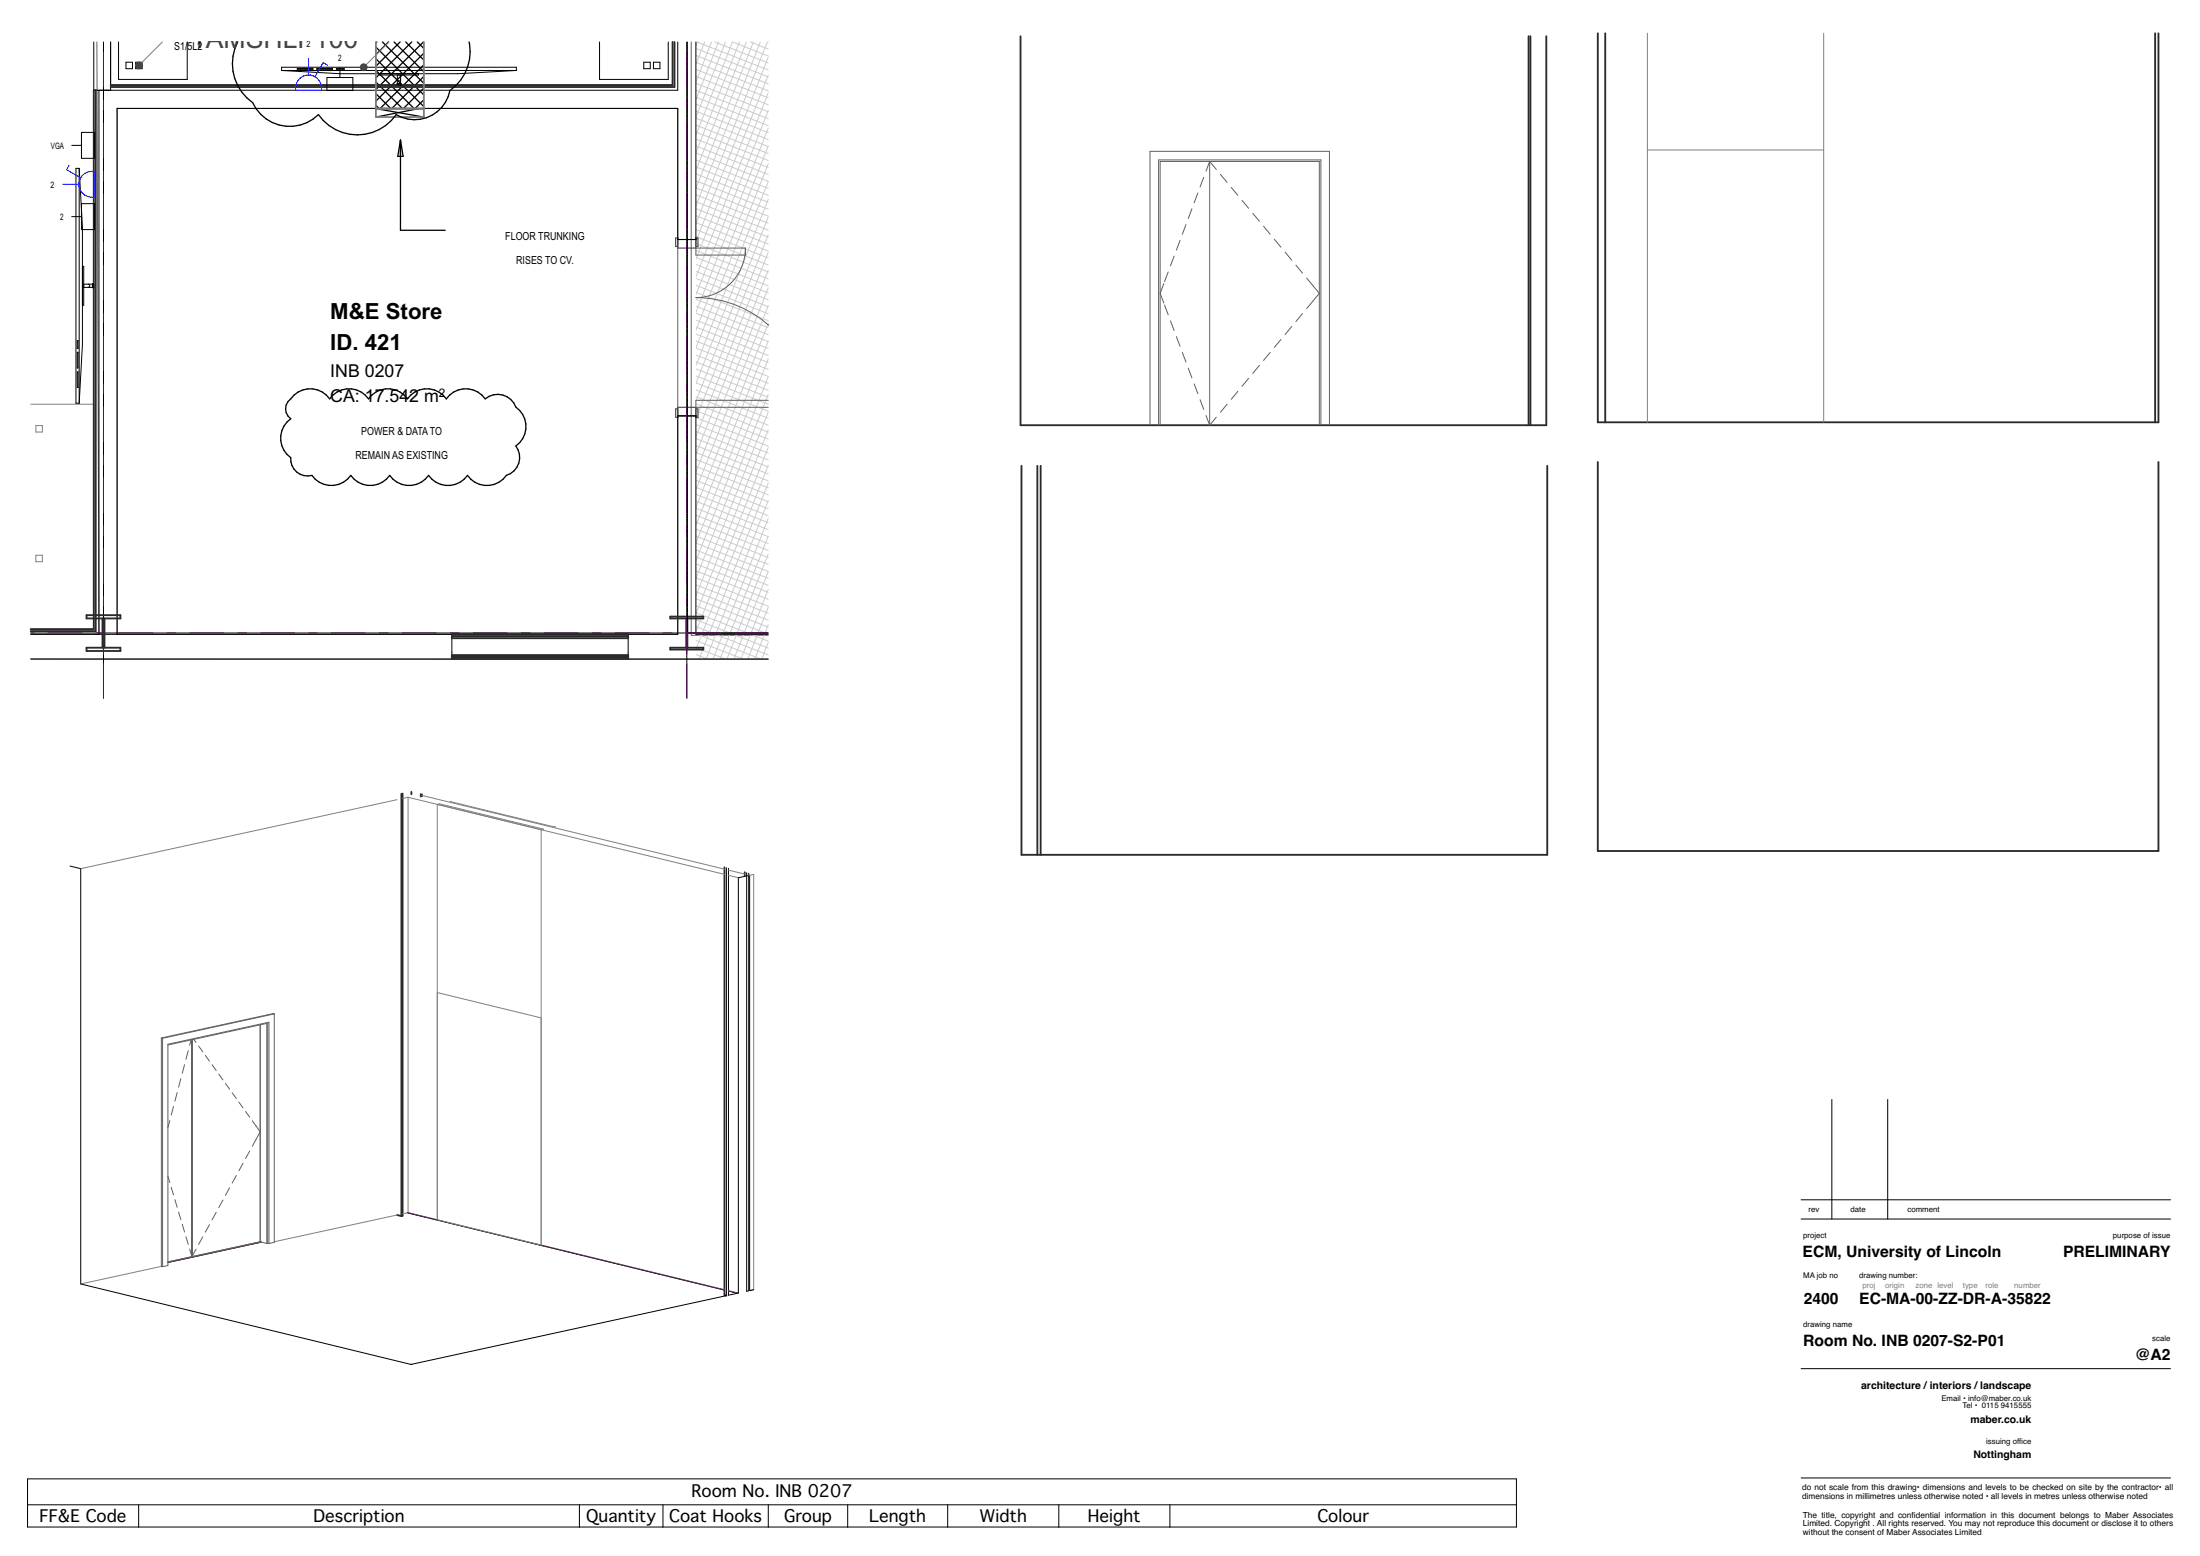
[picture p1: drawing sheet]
<svg xmlns="http://www.w3.org/2000/svg" width="594mm" height="420mm" viewBox="0 0 594 420" stroke-linecap="round" stroke-linejoin="round" font-family="sans-serif">
<path d="M486.3 329h99.7M486.3 323.9h99.7M486.3 369.4h99.7M486.3 398.9h99.7" fill="none" stroke="#000" stroke-width=".27"/>
<path d="M560.4 372.2h24.3v23.8h-24.3z" fill-rule="evenodd" fill="#fff"/>
<g fill="none" stroke="#000" stroke-width=".27">
<path d="M183 64.2v.5h4.9v-.5M183 112.7v-.4h4.9v.4M494.6 296.8v32.2M509.7 296.8v32.2M7.4 399.2h402v13h-402zM7.4 406.2h402M37.4 406.2v6M156.4 406.2v6M179 406.2v6M207.4 406.2v6M228.9 406.2v6M255.9 406.2v6"/>
<path d="M285.9 406.2v6M315.9 406.2v6"/>
</g>
<!-- layer: A-35-FFE-Zones -->
<path d="M26.2 11.3l.5 159.9h-18.4M29.9 11.3v11.7h151.7v-11.7M186.6 11.3v160.2h20.8M31.6 29.3h151.4v141.9h-151.4zM8.3 177.9l199.1 .1" fill="none" stroke="#606060" stroke-width=".27"/>
<!-- layer: X_00_SmallPower$0$2059 E Ground Small power$0$E6100_TRNK -->
<g fill="none" stroke="#000" stroke-width=".35">
<path d="M101.5 12.7l12.9 13M101.5 15.9l12.9 12.9M101.5 19l10.3 10.3M101.7 11.3l-.2 .3M103.3 11.3l11.1 11.2M104.9 11.3l-3.4 3.4M106.4 11.3l8 8.1M108 11.3l-6.5 6.6M109.5 11.3l4.9 4.9M111.2 11.3l-9.7 9.7M112.7 11.3l1.7 1.8M114.3 11.3l-12.8 12.8"/>
<path d="M114.4 14.3l-12.9 13M114.4 17.5l-11.8 11.8M101.5 22.1l7.2 7.2M101.5 25.3l4 4M101.5 28.4l.9 .9M114.4 20.6l-8.7 8.7M114.4 23.8l-5.5 5.5M114.4 26.9l-2.4 2.4"/>
</g>
<!-- layer: A-25-M_Wall_Int -->
<g fill="none" stroke="#ccc" stroke-width=".27">
<path d="M187.9 13.1l19.5 7.7M187.9 15l19.5 7.6M187.9 16.8l19.5 7.7M187.9 18.7l19.5 7.7M188.2 11.3l19.2 7.6M188.4 11.3l-.5 1.2M190.2 11.3l-2.3 6M192.1 11.3l-4.2 10.8M193 11.3l14.4 5.7M194 11.3l-6.1 15.6M195.9 11.3l-8 20.4M199.6 11.3l-11.7 30"/>
<path d="M201.5 11.3l-13.6 34.7M202.6 11.3l4.8 1.9M203.4 11.3l-15.5 39.5M205.3 11.3l-17.4 44.3M207.2 11.3l-19.3 49.1M207.3 11.3l.1 .1M207.4 15.5l-19.5 49.7M207.4 15.1l-9.6-3.8-9.9 25.2M187.9 20.6l19.5 7.7M187.9 22.5l19.5 7.7M187.9 24.4l19.5 7.6M187.9 26.2l19.5 7.7"/>
<path d="M187.9 28.1l19.5 7.7M187.9 30l19.5 7.7M187.9 31.9l19.5 7.7M187.9 33.8l19.5 7.6M187.9 35.6l19.5 7.7M187.9 37.5l19.5 7.7M187.9 39.4l19.5 7.7M207.4 39.4l-19.5 49.7M207.4 34.6l-19.5 49.7M207.4 29.8l-19.5 49.8M207.4 25l-19.5 49.8M207.4 20.3l-19.5 49.7"/>
<path d="M187.9 41.3l19.5 7.7M187.9 43.2l19.5 7.6M187.9 45l19.5 7.7M187.9 46.9l19.5 7.7M187.9 48.8l19.5 7.7M187.9 50.7l19.5 7.7M187.9 52.6l19.5 7.6M187.9 54.4l19.5 7.7M187.9 56.3l19.5 7.7M187.9 58.2l19.5 7.7M207.4 58.6l-19.5 49.7M207.4 53.8l-19.5 49.7"/>
<path d="M207.4 49l-19.5 49.7M207.4 44.2l-19.5 49.7M187.9 60.1l19.5 7.7M187.9 62l19.5 7.6M187.9 63.8l19.5 7.7M187.9 65.7l19.5 7.7M187.9 67.6l19.5 7.7M187.9 69.5l19.5 7.7M187.9 71.4l19.5 7.6M187.9 73.2l19.5 7.7M187.9 75.1l19.5 7.7M187.9 77l19.5 7.7"/>
<path d="M187.9 78.9l19.5 7.7M207.4 77.7l-19.5 49.7M207.4 72.9l-19.5 49.7M207.4 68.1l-19.5 49.8M207.4 63.3l-19.5 49.8M187.9 80.8l19.5 7.6M187.9 82.7l19.5 7.6M187.9 84.5l19.5 7.7M187.9 86.4l19.5 7.7M187.9 88.3l19.5 7.7M187.9 90.2l19.5 7.6M187.9 92.1l19.5 7.6"/>
<path d="M187.9 93.9l19.5 7.7M187.9 95.8l19.5 7.7M187.9 97.7l19.5 7.7M187.9 99.6l19.5 7.6M207.4 96.9l-19.5 49.7M207.4 92.1l-19.5 49.7M207.4 87.3l-19.5 49.7M207.4 82.5l-19.5 49.7M187.9 101.5l19.5 7.6M187.9 103.3l19.5 7.7M187.9 105.2l19.5 7.7M187.9 107.1l19.5 7.7"/>
<path d="M187.9 109l19.5 7.6M187.9 110.9l19.5 7.6M187.9 112.7l19.5 7.7M187.9 114.6l19.5 7.7M187.9 116.5l19.5 7.7M187.9 118.4l19.5 7.6M207.4 116l-19.5 49.7M207.4 111.2l-19.5 49.7M207.4 106.4l-19.5 49.8M207.4 101.6l-19.5 49.8M187.9 120.3l19.5 7.6M187.9 122.1l19.5 7.7"/>
<path d="M187.9 124l19.5 7.7M187.9 125.9l19.5 7.7M187.9 127.8l19.5 7.6M187.9 129.7l19.5 7.6M187.9 131.5l19.5 7.7M187.9 133.4l19.5 7.7M187.9 135.3l19.5 7.7M187.9 137.2l19.5 7.6M187.9 139.1l19.5 7.6M207.4 139.9l-14.9 38M207.4 135.2l-16.8 42.7M207.4 130.4l-18.6 47.5"/>
<path d="M207.4 125.6l-19.5 49.7M207.4 120.8l-19.5 49.7M187.9 140.9l19.5 7.7M187.9 142.8l19.5 7.7M187.9 144.7l19.5 7.7M187.9 146.6l19.5 7.6M187.9 148.5l19.5 7.6M187.9 150.3l19.5 7.7M187.9 152.2l19.5 7.7M187.9 154.1l19.5 7.7M187.9 156l19.5 7.6M187.9 157.9l19.5 7.6"/>
<path d="M187.9 159.7l19.5 7.7M207.4 159.1l-7.4 18.8M207.4 154.3l-9.2 23.6M207.4 149.5l-11.1 28.4M207.4 144.7l-13 33.2M187.9 161.6l19.5 7.7M187.9 163.5l19.5 7.7M187.9 165.4l19.5 7.6M187.9 167.3l19.5 7.6M187.9 169.1l19.5 7.7M187.9 171l17.4 6.9M187.9 172.9l12.7 5"/>
<path d="M187.9 174.8l7.9 3.1M187.9 176.7l3.1 1.2M207.4 173.5l-1.7 4.4M207.4 168.7l-3.6 9.2M207.4 163.9l-5.5 14"/>
</g>
<!-- layer: A-25-M_Wall_Ext -->
<path d="M8.3 109.1h17v60.7h-17" fill="none" stroke="#808080" stroke-width=".27"/>
<!-- layer: A-25-M_Wall_Int -->
<path d="M25.3 11.3v13.1h157.7v-13.1M29.9 11.3v11.7M187.9 11.3v53.4h-4.9v-35.4h-151.4v141.9M26.7 24.4v146.8M29.9 23.5v.9M8.3 171.2h113.7v6.7h-113.7M207.4 171.2h-19.5v-58.9h-4.9v58.9h-13.4v6.7h37.8" fill="none" stroke="#000" stroke-width=".27"/>
<path d="M183 66.5h-.6v-2.3h.6v2.8h4.9v-2.8h.6v2.3h-.6M183 64.7h4.9M183 110.4h-.6v2.3h.6v-2.8h4.9v2.8h.6v-2.3h-.6M183 112.3h4.9" fill="none" stroke="#444" stroke-width=".3"/>
<path d="M187.9 67h13.4v1.9h-13.4zM201.3 67a13.4 13.4 0 0 1-13.4 13.3 29.4 29.4 0 0 1 19.6 7.4M207.4 108.1h-19.5v1.8h19.5" fill="none" stroke="#606060" stroke-width=".27"/>
<path d="M181.6 11.3v11.7h-151.7M182.1 11.3v12.2h-152.2M25.3 169.8v-145.4h.5v145.9M122 176.8h47.6v1.1h-47.6zM122 171.7h47.6v.6h-47.6zM122 177.3h47.6M122 171.2h47.6" fill="none" stroke="#2a2a2a" stroke-width=".5"/>
<path d="M9.7 149.9h1.7v1.7h-1.7z" fill-rule="evenodd" fill="#fff"/>
<path d="M9.7 149.9h1.7v1.7h-1.7z" fill="none" stroke="#808080" stroke-width=".27"/>
<path d="M9.7 114.9h1.7v1.7h-1.7z" fill-rule="evenodd" fill="#fff"/>
<path d="M9.7 114.9h1.7v1.7h-1.7z" fill="none" stroke="#808080" stroke-width=".27"/>
<path d="M8.3 170.3h17.5M8.3 169.8h17" fill="none" stroke="#2a2a2a" stroke-width=".5"/>
<!-- layer: A-35-M_FFE_Schedule -->
<g fill="none" stroke="#000" stroke-width=".27">
<path d="M76 19l15.9 .9h31.7l15.8-.9M76 19v-.9h63.4v.9M76 19h63.4M80.3 18.5h4.2v.2h-4.2zM85.5 18.5h4.3v.2h-4.3zM90.8 18.5h2.1v.2h-2.1zM102.5 19.9v.3h10.5v-.3M107.2 22.6h1.1v.4h-1.1zM107.3 21.4a.44 .44 0 0 0 .4 .5 .44 .44 0 0 0 .5-.5M107.3 20.2v2.4M108.2 20.2v2.4M21.4 45.4l.9 15.9v31.7l-.9 15.8"/>
<path d="M21.4 45.4h-.9v63.4h.9M21.4 45.4v63.4M22.3 71.9h.3v10.5h-.3M22.6 76.7h2.4M22.6 77.6h2.4M23.8 76.7a.44 .44 0 0 1 .4 .4 .44 .44 0 0 1-.4 .5M25 76.6h.3v1.1h-.3zM20.9 91.9h.2v2.1h-.2zM20.9 95.1h.2v4.2h-.2zM20.9 100.4h.2v4.2h-.2z"/>
</g>
<!-- layer: A-35-M_FFE_Loose -->
<path d="M32 11.3v10.1h18.6v-10.1M34 16.8h1.8v1.7h-1.8zM36.6 16.8h1.8v1.7h-1.8zM161.9 11.3v10.1h18.5v-10.1M173.8 16.8h1.8v1.7h-1.8zM176.4 16.8h1.8v1.7h-1.8z" fill="none" stroke="#000" stroke-width=".27"/>
<!-- layer: Y-15-M-030-M_GRID.Revit MEP -->
<path d="M27.9 11.3v177.2M185.4 11.3v177.2M207.4 170.9h-199.1" fill="none" stroke="#000" stroke-width=".27"/>
<!-- layer: A-15-M_Column_Int -->
<path d="M23.4 166h9.1v.9h-4.3v7.9h4.3v.9h-9.1v-.9h4.3v-7.9h-4.3zM181 166.4h8.9v.5h-4.3v7.9h4.3v.5h-8.9v-.5h4.3v-7.9h-4.3z" fill="none" stroke="#2a2a2a" stroke-width=".5"/>
<!-- layer: A-15-MG_Structural_Grid -->
<g fill="none" stroke="#750077" stroke-width=".27">
<path d="M27.9 14.2v9.2M185.4 14.2v9.2M27.9 27.1v2.5M27.9 33.3v9.3M185.4 27.1v2.5M185.4 33.3v9.3M27.9 46.3v2.4M27.9 52.4v9.3M185.4 46.3v2.4M185.4 52.4v9.3M27.9 65.4v2.5M27.9 71.6v9.2"/>
<path d="M185.4 65.4v2.5M185.4 71.6v9.2M27.9 84.6v2.4M27.9 90.7v9.3M185.4 84.6v2.4M185.4 90.7v9.3M27.9 103.7v2.5M27.9 109.9v9.2M185.4 103.7v2.5M185.4 109.9v9.2M27.9 122.8v2.5M27.9 129v9.3"/>
<path d="M185.4 122.8v2.5M185.4 129v9.3M27.9 142v2.4M27.9 148.1v9.3M185.4 142v2.4M185.4 148.1v9.3M27.9 161.1v2.5M27.9 167.3v9.2M27.9 179.2v9.3M185.4 161.1v2.5M185.4 167.3v9.2M185.4 179.2v9.3"/>
</g>
<path d="M91.8 18.3v2.6M19.4 39.2h2.6M22 35.7h3.5v7h-3.5zM88.3 20.9h7v3.5h-7zM19.4 58.5h2.6M22 55h3.5v7h-3.5z" fill="none" stroke="#000" stroke-width=".27"/>
<!-- layer: X_00_SmallPower$0$2059 E Ground Small power$0$E6100_TRNK -->
<path d="M101.5 29.3l12.9 2.3M113 29.3l-11.5 2.3" fill="none" stroke="#000" stroke-width=".35"/>
<!-- layer: X_00_SmallPower$0$2059 E Ground Small power$0$0_E6000_TEXT -->
<g fill="none" stroke="#000" stroke-width=".35">
<path d="M64.2 11.3a12.8 12.8 0 0 0 4 16.4 11 11 0 0 0 17.8 3.2 12.8 12.8 0 0 0 21 0 9.7 9.7 0 0 0 14.5-6.5 12.7 12.7 0 0 0 5.1-13.1M185.5 11.4v.5M185.5 12.1v.4M185.5 12.7v.5M185.5 13.4v.5M185.5 14.1v.4M185.5 14.7v.5M185.5 15.4v.5M185.5 16.1v.4M185.5 16.7v.5M185.6 17.4v.5M185.6 18.1v.4"/>
<path d="M185.6 18.7v.5M185.6 19.4v.5M101.5 29.3h12.9M108.1 37.8l.8 4.4h-1.5zM108.1 37.8v24.4h12.1M185.6 20.1v.4M185.6 20.7v.5M185.6 21.4v.5M185.6 22.1v.4M185.6 22.7v.5M185.6 23.4v.5M185.6 24.1v.4"/>
<path d="M185.6 24.7v.5M185.6 25.4v.5M185.6 26.1v.4M185.6 26.7v.5M185.6 27.4v.5M185.6 28.1v.4M185.6 28.7v.5M185.6 29.4v.5M185.6 30.1v.4M185.6 30.7v.5M185.6 31.4v.5M185.6 32.1v.4"/>
<path d="M185.6 32.7v.5M185.6 33.4v.5M185.6 34.1v.4M185.6 34.7v.5M185.6 35.4v.5M185.6 36.1v.4M185.6 36.7v.5M185.6 37.4v.5M185.6 38.1v.4M185.6 38.7v.5M185.6 39.4v.5M185.6 40.1v.4"/>
<path d="M185.6 40.7v.5M185.6 41.4v.5M185.6 42.1v.4M185.6 42.7v.5M185.6 43.4v.5M185.6 44.1v.4M185.6 44.7v.5M185.6 45.4v.5M185.6 46.1v.4M185.6 46.7v.5M185.6 47.4v.5M185.6 48.1v.4"/>
<path d="M185.6 48.7v.5M185.6 49.4v.5M185.6 50.1v.4M185.6 50.7v.5M185.6 51.4v.5M185.6 52.1v.4M185.6 52.7v.5M185.6 53.4v.5M185.6 54.1v.4M185.6 54.7v.5M185.6 55.4v.5M185.6 56.1v.4"/>
<path d="M185.6 56.7v.5M185.6 57.4v.5M185.6 58.1v.4M185.6 58.7v.5M185.6 59.4v.5M185.6 60.1v.4M185.6 60.7v.5M185.6 61.4v.5M185.6 62.1v.4M185.6 62.8v.4M185.6 63.4v.5M185.6 64.1v.4"/>
<path d="M185.6 64.8v.4M185.6 65.4v.5M185.6 66.1v.4M185.6 66.8v.4M185.6 67.4v.5M185.6 68.1v.4M185.6 68.8v.4M185.6 69.4v.5M185.6 70.1v.4M185.6 70.8v.4M185.6 71.4v.5M185.6 72.1v.4"/>
<path d="M185.6 72.8v.4M185.6 73.4v.5M185.6 74.1v.4M185.6 74.8v.4M185.6 75.4v.5M185.6 76.1v.4M185.6 76.8v.4M185.6 77.4v.5M185.6 78.1v.4M185.6 78.8v.4M185.6 79.4v.5M185.6 80.1v.4"/>
<path d="M185.6 80.8v.4M185.6 81.4v.5M185.6 82.1v.4M185.6 82.8v.4M185.6 83.4v.5M185.6 84.1v.4M185.6 84.8v.4M185.6 85.4v.5M185.6 86.1v.4M185.6 86.8v.4M185.6 87.4v.5M185.6 88.1v.4"/>
<path d="M185.6 88.8v.4M185.6 89.4v.5M185.6 90.1v.4M185.6 90.8v.4M185.6 91.4v.5M185.6 92.1v.4M185.6 92.8v.4M185.6 93.4v.5M185.6 94.1v.4M185.6 94.8v.4M185.6 95.4v.5M185.6 96.1v.4"/>
<path d="M185.6 96.8v.4M185.6 97.4v.5M185.6 98.1v.4M185.6 98.8v.4M185.6 99.4v.5M79.4 106.6a6.4 6.4 0 0 1 9.6 1.1 6.4 6.4 0 0 1 10.5 0 6.4 6.4 0 0 1 10.5 0 6.4 6.4 0 0 1 10.5 0 6.4 6.4 0 0 1 10.5 0 5.2 5.2 0 0 1 8.3 2.2 6.4 6.4 0 0 1 0 10.5 5.1 5.1 0 0 1-2.6 7.9 6.4 6.4 0 0 1-10.5 0 6.4 6.4 0 0 1-10.5 0 6.4 6.4 0 0 1-10.5 0 6.4 6.4 0 0 1-10.5 0 6.4 6.4 0 0 1-10.5 0 4.5 4.5 0 0 1-5.7-4.8 6.4 6.4 0 0 1 0-10.5 3.3 3.3 0 0 1 0-5.3zM185.6 100.1v.4M185.6 100.8v.4M185.6 101.4v.5M185.6 102.1v.4M185.6 102.8v.4M185.6 103.4v.5"/>
<path d="M185.6 104.1v.4M185.6 104.8v.4M185.6 105.4v.5M185.6 106.1v.4M185.6 106.8v.4M185.6 107.4v.5M185.6 108.1v.4M185.6 108.8v.4M185.6 109.4v.5M185.6 110.1v.4M185.6 110.8v.4M185.6 111.4v.5"/>
<path d="M185.6 112.1v.4M185.6 112.8v.4M185.6 113.4v.5M185.6 114.1v.4M185.6 114.8v.4M185.6 115.4v.5M185.6 116.1v.4M185.6 116.8v.4M185.6 117.4v.5M185.6 118.1v.4M185.6 118.8v.4M185.6 119.4v.5"/>
<path d="M185.6 120.1v.4M185.6 120.8v.4M185.6 121.4v.5M185.6 122.1v.4M185.6 122.8v.4M185.6 123.4v.5M185.6 124.1v.4M185.6 124.8v.4M185.6 125.4v.5M185.6 126.1v.4M185.6 126.8v.4M185.6 127.4v.5"/>
<path d="M185.6 128.1v.4M185.6 128.8v.4M185.6 129.4v.5M185.6 130.1v.4M185.6 130.8v.4M185.6 131.4v.5M185.6 132.1v.4M185.6 132.8v.4M185.6 133.4v.5M185.6 134.1v.4M185.6 134.8v.4M185.6 135.4v.5"/>
<path d="M185.6 136.1v.4M185.6 136.8v.4M185.6 137.4v.5M185.6 138.1v.4M185.6 138.8v.4M185.6 139.4v.5M185.6 140.1v.4M185.6 140.8v.4M185.6 141.4v.5M185.6 142.1v.4M185.6 142.8v.4M185.6 143.4v.5"/>
<path d="M185.6 144.1v.4M185.6 144.8v.4M185.6 145.4v.5M185.6 146.1v.4M185.6 146.8v.4M185.6 147.4v.5M185.6 148.1v.4M185.6 148.8v.4M185.6 149.4v.5M185.6 150.1v.4M185.6 150.8v.4M185.6 151.4v.5"/>
<path d="M185.6 152.1v.4M185.6 152.8v.4M185.6 153.4v.5M185.6 154.1v.4M185.6 154.8v.4M185.6 155.4v.5M185.6 156.1v.4M185.6 156.8v.4M185.6 157.4v.5M185.6 158.1v.4M185.6 158.8v.4M185.6 159.4v.5"/>
<path d="M185.6 160.1v.4M185.6 160.8v.4M185.6 161.4v.5M185.6 162.1v.4M185.6 162.8v.4M185.6 163.4v.5M185.6 164.1v.4M185.6 164.8v.4M185.6 165.4v.5M185.6 166.1v.4M185.6 166.8v.4M185.6 167.4v.5"/>
<path d="M185.6 168.1v.4M185.6 168.8v.4M185.6 169.4v.5M185.6 170.1v.4M185.6 170.8l.3 .1M186.2 170.9h.4M186.8 170.9h.5M187.5 170.9h.4M188.2 170.9h.4M188.8 170.9h.5M189.5 170.9h.4M190.2 170.9h.4"/>
<path d="M190.8 170.9h.5M191.5 170.9h.4M192.2 170.9h.4M192.8 170.9h.5M193.5 170.9h.4M194.2 170.9h.4M194.8 170.9h.5M195.5 170.9h.4M196.2 170.9h.4M196.8 170.9h.5M197.5 170.9h.4M198.2 170.9h.4"/>
<path d="M198.8 170.9h.5M199.5 170.9h.4M200.2 170.9h.4M200.8 170.9h.5M201.5 170.9h.4M202.2 170.9h.4M202.8 170.9h.5M203.5 170.9h.4M204.2 170.9h.4M204.8 170.9h.5M205.5 170.9h.4M206.2 170.9h.4"/>
<path d="M206.8 170.9h.5"/>
</g>
<path d="M83.3 15.9v4.3M88.5 17.6l-1.3-.7-2.1 3.8M81 21.1a3.6 3.6 0 0 1 4.1-.4 3.6 3.6 0 0 1 1.7 3.7h-7a3.8 3.8 0 0 1 1.2-3.3zM85.1 20.7h.1M16.9 49.7h4.4M18.7 44.6l-.7 1.2 3.8 2.2M21.8 48h.1M22.1 47.5a3.8 3.8 0 0 1 3.4-1.3v7a3.6 3.6 0 0 1-3.7-1.7 3.6 3.6 0 0 1 .3-4z" fill="none" stroke="#00f" stroke-width=".27"/>
<!-- layer: X_00_SmallPower$0$2059 E Ground Small power$0$E6100_TRNK -->
<path d="M101.5 11.3v20.3h12.9v-20.3M101.5 29.3h12.9h-12.9" fill="none" stroke="#7f7f7f" stroke-width=".5"/>
<path d="M105 11.3l-6.2 6.2" fill="none" stroke="#808080" stroke-width=".27"/>
<circle cx="98.2" cy="18.1" r=".88" fill="none" stroke="#444" stroke-width=".35"/>
<circle cx="98.2" cy="18.1" r=".87" fill="#444"/>
<path d="M43.8 11.3l-5.7 5.7" fill="none" stroke="#808080" stroke-width=".27"/>
<circle cx="37.5" cy="17.7" r=".88" fill="none" stroke="#444" stroke-width=".35"/>
<circle cx="37.5" cy="17.7" r=".87" fill="#444"/>
<!-- layer: A-15-MG_Structural_Grid -->
<g fill="none" stroke="#750077" stroke-width=".27">
<path d="M8.3 170.9h.9M12.9 170.9h9.3M25.9 170.9h2.4M32.1 170.9h9.2M45 170.9h2.5M51.2 170.9h9.3M64.2 170.9h2.4M70.3 170.9h9.3M83.3 170.9h2.5M89.5 170.9h9.2M102.4 170.9h2.5M108.6 170.9h9.3"/>
<path d="M121.6 170.9h2.4M127.7 170.9h9.3M140.7 170.9h2.5M146.9 170.9h9.2M159.8 170.9h2.5M166 170.9h9.3M179 170.9h2.5M185.2 170.9h9.2M198.1 170.9h9.3"/>
</g>
<!-- layer: A-25-M_Wall_Int -->
<path d="M431.4 124.7h151.4v105h-151.4z" fill-rule="evenodd" fill="#fff"/>
<!-- layer: A-20-M_Floor_Slab -->
<path d="M431.4 229.7h151.4" fill="none" stroke="#2a2a2a" stroke-width=".5"/>
<!-- layer: A-25-M_Wall_Int -->
<path d="M431.4 124.7v105M582.8 124.7v105" fill="none" stroke="#2a2a2a" stroke-width=".5"/>
<!-- layer: A-15-M_Column_Int -->
<path d="M412.7 9.8h.5v105h-.5z" fill-rule="evenodd" fill="#fff"/>
<!-- layer: A-25-M_Wall_Int -->
<g fill="#fff">
<path d="M275.5 9.8h137.2v105h-53.7v-73.9h-48.5v73.9h-35z" fill-rule="evenodd"/>
<path d="M413.2 9.8h4.3v105h-4.3z" fill-rule="evenodd"/>
<path d="M310.5 40.9l2.3 2.3v71.6h-2.3z" fill-rule="evenodd"/>
<path d="M359 40.9v73.9h-2.4v-71.6z" fill-rule="evenodd"/>
<path d="M310.5 40.9h48.5l-2.4 2.3h-43.8z" fill-rule="evenodd"/>
<path d="M312.8 43.6h.4v71.2h-.4z" fill-rule="evenodd"/>
<path d="M356.2 43.6h.4v71.2h-.4z" fill-rule="evenodd"/>
<path d="M312.8 43.2h43.8v.4h-43.8z" fill-rule="evenodd"/>
<path d="M326.6 43.6h29.6v71.2h-29.6z" fill-rule="evenodd"/>
<path d="M313.2 43.6h13.4v71.2h-13.4z" fill-rule="evenodd"/>
</g>
<!-- layer: A-15-M_Column_Int -->
<path d="M412.7 9.8v105M413.2 9.8v105" fill="none" stroke="#2a2a2a" stroke-width=".5"/>
<!-- layer: A-20-M_Floor_Slab -->
<path d="M275.5 114.8h142" fill="none" stroke="#2a2a2a" stroke-width=".5"/>
<!-- layer: A-25-M_Wall_Int -->
<path d="M275.5 9.8v105M417.5 9.8v105" fill="none" stroke="#2a2a2a" stroke-width=".5"/>
<g fill="none" stroke="#606060" stroke-width=".27">
<path d="M321.8 56.4l-1 2.6M323.4 52.1l-1 2.6M325 47.8l-1 2.7M326.6 43.6l-1 2.6M326.6 43.6v71.2M326.6 43.6l1.8 2.1M329.5 47.1l1.8 2.1M332.4 50.6l1.8 2.1M335.3 54.1l1.8 2.1M338.3 57.6l1.7 2.1M314.2 76.6l-1 2.6 1 2.6M315.4 73.4l-1 2.6"/>
<path d="M317 69.1l-1 2.7M318.6 64.9l-1 2.6M320.2 60.6l-1 2.6M341.2 61.1l1.8 2.1M344.1 64.6l1.8 2.1M347 68.1l1.8 2.1M349.9 71.6l1.8 2.1M352.8 75.1l3.4 4.1-3.4 4.1M314.4 82.3l1 2.7M316 86.6l1 2.6M317.6 90.9l1 2.6M319.2 95.1l1 2.6"/>
<path d="M320.8 99.4l1 2.6M340 98.6l-1.7 2.2M343 95.1l-1.8 2.2M345.9 91.6l-1.8 2.2M348.8 88.1l-1.8 2.2M351.7 84.6l-1.8 2.2M310.5 114.8v-73.9h48.5v73.9M312.8 114.8v-71.6h43.8v71.6M313.2 114.8v-71.2h43v71.2M322.4 103.6l1 2.7M324 107.9l1 2.6M325.6 112.2l1 2.6"/>
<path d="M328.4 112.6l-1.8 2.2M331.3 109.1l-1.8 2.2M334.2 105.6l-1.8 2.2M337.1 102.1l-1.8 2.2"/>
</g>
<!-- layer: A-15-M_Column_Int -->
<g fill="#fff">
<path d="M431.4 9h2v105h-2z" fill-rule="evenodd"/>
<path d="M581.9 9h.9v105h-.9z" fill-rule="evenodd"/>
</g>
<!-- layer: A-25-M_Wall_Int -->
<g fill="#fff">
<path d="M433.4 9h11.4v105h-11.4z" fill-rule="evenodd"/>
<path d="M492.4 9h89.5v105h-89.5z" fill-rule="evenodd"/>
<path d="M444.8 9h47.6v105h-47.6z" fill-rule="evenodd"/>
</g>
<!-- layer: A-15-M_Column_Int -->
<path d="M433.4 9v105M581.9 9v105" fill="none" stroke="#2a2a2a" stroke-width=".5"/>
<!-- layer: A-20-M_Floor_Slab -->
<path d="M431.4 114h151.4" fill="none" stroke="#2a2a2a" stroke-width=".5"/>
<!-- layer: A-25-M_Wall_Int -->
<path d="M431.4 9v105M582.8 9v105" fill="none" stroke="#2a2a2a" stroke-width=".5"/>
<path d="M444.8 9v105M492.4 9v105M444.8 40.5h47.6" fill="none" stroke="#808080" stroke-width=".27"/>
<!-- layer: A-15-M_Column_Int -->
<path d="M280.1 125.7h.9v105h-.9z" fill-rule="evenodd" fill="#fff"/>
<!-- layer: A-25-M_Wall_Int -->
<g fill="#fff">
<path d="M275.8 125.7h4.3v105h-4.3z" fill-rule="evenodd"/>
<path d="M281 125.7h136.8v105h-136.8z" fill-rule="evenodd"/>
</g>
<!-- layer: A-15-M_Column_Int -->
<path d="M280.1 125.7v105M281 125.7v105" fill="none" stroke="#2a2a2a" stroke-width=".5"/>
<!-- layer: A-20-M_Floor_Slab -->
<path d="M275.8 230.7h142" fill="none" stroke="#2a2a2a" stroke-width=".5"/>
<!-- layer: A-25-M_Wall_Int -->
<path d="M275.8 125.7v105M417.8 125.7v105" fill="none" stroke="#2a2a2a" stroke-width=".5"/>
<path d="M18.9 233.8l2.9 .7v112.1l89.2 21.7M196.1 234.2v115.5l-85.1 18.6M196.7 234.4v115.2l2.7-.6v-112.1l3-.6v112.1l1.1-.3M201.6 235.6v112.9l.6-.1v-112.7M70.6 335.3l-25.3 5.5M110 327.4l85.6 20.8M196.7 348.5l2.4 .6M111 368.3h.1" fill="none" stroke="#000" stroke-width=".27"/>
<path d="M108.4 214.3v113.9M108.7 214.2v114h-.3M111.1 213.7v.7M113.6 214.4v.6M113.9 214.4v.5M195.6 234.1v115.5l.5 .1M201.1 235.4v.9M107.2 328l1.2 .2" fill="none" stroke="#2a2a2a" stroke-width=".5"/>
<g fill="none" stroke="#808080" stroke-width=".27">
<path d="M107.2 215.9l-85.4 18.6M110.2 215.2l-1.5 .3M110.2 215.2v112.1M110.2 215.2l7.9 1.9M113.9 214.7l81.7 19.9M118.1 217.1v112.1M118.1 217.1l.6-.1 28.1 6.8-.7 .2v112.1M118.1 217.1l77.5 18.9M121.8 216.3l-.2 .1 28 6.8 .4-.1M196.7 236.3l2.7 .6M196.7 234.9l4.4 1M202.2 236.2l1.3-.2v112.1l-1.1 .3"/>
<path d="M118.1 267.9l28 6.9M107.2 328l-33.1 7.2M110.2 327.3l35.9 8.8M110.2 327.3l-1.5 .3M146.1 336.1l49.5 12M43.6 341.8l-21.8 4.8M196.7 348.4l2.7 .6"/>
</g>
<path d="M70.6 335.3l-25.3 5.5M110 327.4l85.6 20.8M196.7 348.5l2.4 .6" fill="none" stroke="#750077" stroke-width=".27"/>
<g fill="none" stroke="#606060" stroke-width=".27">
<path d="M70.3 276.6v58.6M72.3 276v59.6M74.1 273.7v61.6l-1.5 .3M74.1 273.7l-.4-.1-30.1 6.6M74.1 273.7l-30.2 6.6M43.6 280.2v61.6l.3 .1M43.6 280.2l.3 .1M43.9 280.3v61.6M45.3 282.1l26.7-5.9v59.4M46.8 298.7l-.6 2.3M47.8 294.9l-.6 2.3M48.8 291.1l-.6 2.4"/>
<path d="M49.8 287.4l-.6 2.3M50.8 283.6l-.6 2.3M51.6 280.7l-.4 1.5M51.8 280.7v58.5M52.3 280.5l.6 .9M53.6 282.4l1.1 1.5M55.4 284.9l1.2 1.5M57.3 287.4l1.1 1.6M59.1 289.9l1.1 1.6M60.9 292.4l1.1 1.6M62.7 295l1.1 1.5M64.5 297.5l1.1 1.5"/>
<path d="M45.3 317.5l.5 1.7M45.8 302.5l-.5 1.9M63.8 317.3l-1.1 2M65.6 314l-1.1 2M66.3 300l1.1 1.6M67.4 310.7l-1.1 2M68.1 302.5l2.2 3-2.2 3.9M46.2 320.5l.6 2M47.2 323.8l.6 2.1M48.2 327.2l.6 2M49.2 330.5l.6 2M50.2 333.8l.6 2.1"/>
<path d="M51.2 337.2l.6 2M52.9 337.2l-1.1 2M54.7 333.9l-1.1 2M56.6 330.5l-1.2 2.1M58.4 327.2l-1.1 2.1M60.2 323.9l-1.1 2.1M62 320.6l-1.1 2M70.3 335.2l1.7 .4M70.3 335.2l-25 5.4M72.3 335.6h.3M72.3 335.6h-.3M72.6 335.6v-59.7l-27.3 6v59.7l-1.4 .3"/>
</g>
<text font-size="7.2" fill="#444" x="51.7" y="12.9">TAMSHLF100</text>
<g font-size="6">
<text x="89.2" y="86.2">M&amp;E Store</text>
<text x="89.2" y="94.5">ID. 421</text>
</g>
<g font-size="4.8">
<text x="89.2" y="101.6">INB 0207</text>
<text x="89.2" y="108.5">CA: 17.542 m</text>
</g>
<g font-size="4.5">
<text x="186.7" y="404.2">Room No. INB 0207</text>
<text x="10.7" y="410.7">FF&amp;E Code</text>
<text x="84.6" y="410.7">Description</text>
<text x="158.3" y="410.7">Quantity</text>
<text x="180.7" y="410.7">Coat Hooks</text>
<text x="211.7" y="410.7">Group</text>
<text x="234.7" y="410.7">Length</text>
<text x="264.5" y="410.7">Width</text>
<text x="293.8" y="410.7">Height</text>
<text x="355.7" y="410.7">Colour</text>
</g>
<g font-size="4.2">
<text x="486.7" y="339.2">ECM, University of Lincoln</text>
<text x="557" y="339.2">PRELIMINARY</text>
<text x="487" y="352">2400</text>
<text x="502" y="352">EC-MA-00-ZZ-DR-A-35822</text>
<text x="486.9" y="363.3">Room No. INB 0207-S2-P01</text>
<text x="576.5" y="367">@A2</text>
</g>
<text font-size="3.2" x="118.5" y="107.1">2</text>
<g font-size="3">
<text x="47" y="13.5">S1/</text>
<text x="50.6" y="13.5">5L2</text>
<text x="136.4" y="64.9">FLOOR TRUNKING</text>
<text x="139.4" y="71.3">RISES TO CV.</text>
<text x="97.6" y="117.5">POWER &amp; DATATO</text>
<text x="96" y="123.9">REMAIN AS EXISTING</text>
</g>
<g font-size="2.8">
<text x="502.5" y="374.9">architecture /interiors /landscape</text>
<text x="532" y="384.1">maber.co.uk</text>
<text x="532.8" y="393.4">Nottingham</text>
</g>
<g font-size="2.4">
<text x="82.8" y="12.6">2</text>
<text x="91.3" y="16.5">2</text>
<text x="13.7" y="40.2">VGA</text>
<text x="13.6" y="50.6">2</text>
<text x="16.2" y="59.4">2</text>
</g>
<g font-size="2.3">
<text x="486.5" y="402.3">do not scale from this drawing• dimensions and levels to be checked on site by the contractor• all</text>
<text x="486.5" y="404.7">dimensions in millimetres unless otherwise noted • all levels in metres unless otherwise noted</text>
<text x="486.8" y="409.7">The title, copyright and confdential information in this document belongs to Maber Associates</text>
<text x="486.8" y="412">Limited. Copyright . All rights reserved. You may not reproduce this document or disclose it to others</text>
<text x="516.1" y="409.7">i</text>
<text x="486.8" y="414.2">without the consent of Maber Associates Limited</text>
</g>
<g font-size="2.1">
<text x="488.3" y="327.1">rev</text>
<text x="499.6" y="327.1">date</text>
<text x="515" y="327.1">comment</text>
<text x="486.8" y="334.3">project</text>
<text x="570.5" y="334.3">purpose of issue</text>
<text x="486.9" y="345">MA job no</text>
<text x="502" y="345">drawing number:</text>
<text x="486.8" y="358.2">drawing name</text>
<text x="581.1" y="362">scale</text>
<text x="524.2" y="378.1">Email • info@maber.co.uk</text>
<text x="529.9" y="380.2">Tel • 0115</text>
<text x="540.2" y="380.2">9415555</text>
<text x="536.2" y="389.8">issuing offce</text>
<text x="545.2" y="389.8">i</text>
</g>
<g font-size="2.1" fill="#7f7f7f">
<text x="502.9" y="347.6">proj</text>
<text x="509" y="347.6">origin</text>
<text x="517.2" y="347.6">zone level</text>
<text x="530" y="347.6">type</text>
<text x="536.1" y="347.6">role</text>
<text x="543.9" y="347.6">number</text>
</g>
</svg>
